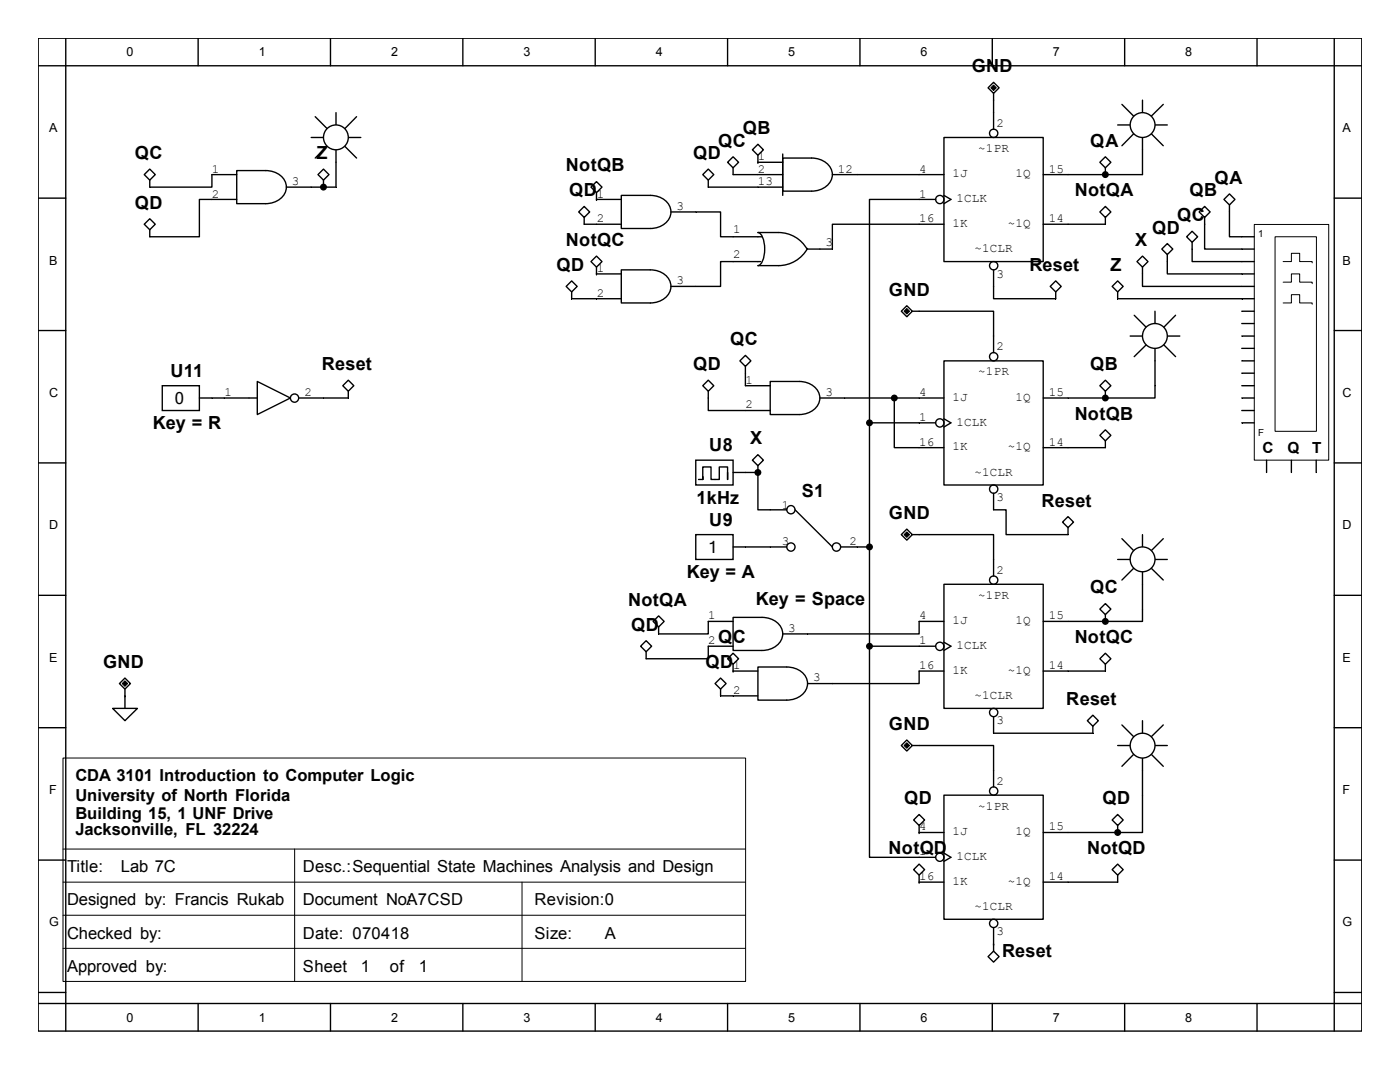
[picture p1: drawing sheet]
<svg xmlns="http://www.w3.org/2000/svg" width="279mm" height="216mm" viewBox="0 0 279 216" stroke-linecap="round" stroke-linejoin="round" font-family="sans-serif">
<g fill="none" stroke="#000" stroke-width=".28">
<path d="M7.6 7.6h264.2v198.1h-264.2zM7.6 13.1h264.2M13.1 7.6v198.1M39.5 7.6v5.5M66 7.6v5.5M92.4 7.6v5.5M118.8 7.6v5.5M145.2 7.6v5.5M171.6 7.6v5.5M198 7.6v5.5M224.5 7.6v5.5M228 20v2.5"/>
<path d="M250.9 7.6v5.5M266.3 7.6v198.1M7.6 39.5h5.5M151.3 34.8h4.9M151.3 32.4h4.9M151.3 37.3h4.9M156.2 31.5h5.8a3.8 3.8 0 0 1 4.1 3.3 3.8 3.8 0 0 1-4.1 3.3h-5.8zM156.2 30.7v8.3M166.1 34.8h5M183.4 34.8h5M183.4 39.8h3.3M188.4 27.4h19.8v24.8h-19.8z"/>
<path d="M188.4 39l1.4 .8-1.4 .8M198.3 22.5v3.3M208.2 34.8h4.9M223.1 24.9h2.5M223.9 20.8l2.5 2.5M226.4 26.6l-2.5 2.5M228 27.4v2.5M229.7 26.6l2.5 2.5M230.5 24.9h2.5M232.2 20.8l-2.5 2.5M266.3 39.5h5.5M183.4 44.7h5"/>
<path d="M198.3 53.8v3.3M208.2 44.7h4.9M7.6 66h5.5M183.4 79.4h5M188.4 72h19.8v24.8h-19.8zM198.3 67.1v3.3M208.2 79.4h4.9M266.3 66h5.5M7.6 92.4h5.5M183.4 89.3h5M183.4 84.4h3.3M188.4 83.6l1.4 .8-1.4 .8"/>
<path d="M198.3 98.4v3.3M208.2 89.3h4.9M266.3 92.4h5.5M7.6 118.8h5.5M188.4 116.6h19.8v24.8h-19.8zM198.3 111.6v3.3M266.3 118.8h5.5M183.4 124h5M183.4 133.9h5M183.4 128.9h3.3M188.4 128.1l1.4 .8-1.4 .9M208.2 124h4.9"/>
<path d="M208.2 133.9h4.9M7.6 145.2h5.5M188.4 158.7h19.8v24.7h-19.8zM198.3 143v3.3M198.3 153.7v3.3M266.3 145.2h5.5M7.6 171.6h5.5M183.4 166.1h5M183.4 176h5M183.4 171.1h3.3M188.4 170.2l1.4 .9-1.4 .8M208.2 166.1h4.9"/>
<path d="M208.2 176h4.9M266.3 171.6h5.5M7.6 198h5.5M198.3 185.1v3.3M266.3 198h5.5M7.6 200.2h264.2M39.5 200.2v5.5M66 200.2v5.5M92.4 200.2v5.5M118.8 200.2v5.5M145.2 200.2v5.5M171.6 200.2v5.5"/>
<path d="M198 200.2v5.5M224.5 200.2v5.5M250.9 200.2v5.5"/>
<circle cx="187.6" cy="39.8" r=".82"/>
<circle cx="198.3" cy="26.6" r=".83"/>
<circle cx="198.3" cy="53" r=".83"/>
<circle cx="198.3" cy="71.2" r=".83"/>
<circle cx="187.6" cy="84.4" r=".82"/>
<circle cx="198.3" cy="97.6" r=".83"/>
<circle cx="198.3" cy="115.8" r=".83"/>
<circle cx="187.6" cy="129" r=".82"/>
<circle cx="198.3" cy="142.2" r=".83"/>
<circle cx="198.3" cy="157.8" r=".83"/>
<circle cx="187.6" cy="171" r=".82"/>
<circle cx="198.3" cy="184.3" r=".83"/>
</g>
<path d="M12.6 151.3h136.2v44.5h-136.2zM12.6 169.4h136.2M12.6 176h136.2M58.8 169.4v26.4M104.2 176v19.8M12.6 182.6h136.2M12.6 189.2h136.2" fill="none" stroke="#000" stroke-width=".2"/>
<circle cx="228" cy="24.9" r="2.48" fill="#fff"/>
<g fill="none" stroke="#000" stroke-width=".28">
<path d="M228 29.9v4.9M225.6 67.1h2.4M226.4 62.9l2.5 2.5M228.9 68.7l-2.5 2.5M230.5 62.1v2.5M230.5 69.5v2.5M232.2 68.7l2.4 2.5M233 67.1h2.5M234.6 62.9l-2.4 2.5"/>
<circle cx="228" cy="24.9" r="2.48"/>
</g>
<circle cx="230.5" cy="67" r="2.48" fill="#fff"/>
<g fill="none" stroke="#000" stroke-width=".28">
<path d="M230.5 72v5M223.1 111.6h2.5M223.9 107.5l2.5 2.5M226.4 113.3l-2.5 2.4M228 106.7v2.4M228 114.1v2.5M229.7 113.3l2.5 2.4M230.5 111.6h2.5M232.2 107.5l-2.5 2.5"/>
<circle cx="230.5" cy="67" r="2.48"/>
</g>
<circle cx="228" cy="111.6" r="2.48" fill="#fff"/>
<g fill="none" stroke="#000" stroke-width=".28">
<path d="M228 116.6v4.9M223.1 148.8h2.5M223.9 144.7l2.5 2.4M226.4 150.4l-2.5 2.5M228 143.8v2.5M228 151.3v2.4M229.7 150.4l2.5 2.5M230.5 148.8h2.5M232.2 144.7l-2.5 2.4"/>
<circle cx="228" cy="111.6" r="2.48"/>
</g>
<circle cx="228" cy="148.8" r="2.48" fill="#fff"/>
<g fill="none" stroke="#000" stroke-width=".28">
<path d="M197.2 17.5l1.1-1.1 1.1 1.1-1.1 1.1zM198.3 18.6v3.9M28.8 34.8l1.1-1.1 1.1 1.1-1.1 1.1zM47.2 34h5.8a3.8 3.8 0 0 1 4.1 3.3 3.8 3.8 0 0 1-4.1 3.3h-5.8zM47.2 34.8h-4.9v2.5h-12.4v-1.4M47.2 39.8h-7.4v7.4h-9.9v-1.4M57.1 37.3h5M62.1 27.4h2.5M62.9 23.3l2.5 2.5M65.4 29.1l-2.5 2.4M67.1 22.5v2.4M67.1 29.9v2.5"/>
<path d="M68.7 29.1l2.5 2.4M69.5 27.4h2.5M71.2 23.3l-2.5 2.5M119 39.8h5M124 39h5.8a3.8 3.8 0 0 1 4.1 3.3 3.8 3.8 0 0 1-4.1 3.3h-5.8zM213.1 34.8h14.9M219.5 32.4l1.1-1.1 1.1 1.1-1.1 1.1zM220.6 34.8h.1M220.6 33.5v1.3M28.8 44.7l1.1-1.1 1.1 1.1-1.1 1.1zM119 44.7h5M119 54.7h5"/>
<path d="M119 59.6h5M124 53.8h5.8a3.8 3.8 0 0 1 4.1 3.3 3.8 3.8 0 0 1-4.1 3.4h-5.8zM133.9 42.3h9.9v4.9h8.3M151.8 52.2h-8v4.9h-9.9M161.2 49.6a6.6 6.6 0 0 1-5.8 3.4h-4.1a2.55 2.55 0 0 0 1.3-2.5v-1.6a2.55 2.55 0 0 0-1.3-2.5h4.1a6.5 6.5 0 0 1 5.7 3.3M161.2 49.7h4.9M219.5 42.3l1.1-1.1 1.1 1.1-1.1 1.1zM220.6 43.4v1.3h-7.5M148.8 77h4.9M153.7 76.1h5.8a3.8 3.8 0 0 1 4.1 3.3 3.8 3.8 0 0 1-4.1 3.3h-5.8zM163.6 79.4h5M181 61l1.1 1.1-1.1 1.1-1.1-1.1z"/>
<path d="M182.1 62.1h1.3M213.1 79.4h7.5M219.5 77l1.1-1.1 1.1 1.1-1.1 1.1zM220.6 79.4h.1M220.6 78.1v1.3M230.5 77v2.4h-9.9M138.9 91.8h7.4v5h-7.4zM139.4 95.7h.9M145.2 94.3v1.4v-2.5h-1.6v2.5h-1.7v-2.5h-1.6v2.5v-.6M146.3 94.3h2.5M148.8 81.9h4.9M219.5 86.9l1.1-1.1 1.1 1.1-1.1 1.1z"/>
<path d="M220.6 88v1.3h-7.5M138.9 106.7h7.4v4.9h-7.4zM146.3 109.1h10.7M153.7 101.7h3.3M158.7 101.7l7.4 7.4M167.8 109.1h3.3M181 105.6l1.1 1.1-1.1 1.1-1.1-1.1zM182.1 106.7h1.3M23.8 136.4l1.1-1.1 1.1 1.1-1.1 1.1zM24.9 138.9h.1M24.9 137.5v3.9M141.4 124h4.9"/>
<path d="M141.4 128.9h4.9M146.3 123.2h5.8a3.8 3.8 0 0 1 4.1 3.3 3.8 3.8 0 0 1-4.1 3.3h-5.8zM156.2 126.5h5M213.1 124h7.5M219.5 121.5l1.1-1.1 1.1 1.1-1.1 1.1zM219.5 131.4l1.1-1.1 1.1 1.1-1.1 1.1zM220.6 124h.1M220.6 122.6v1.4M220.6 132.5v1.4h-7.5M228 121.5v2.5h-7.4M22.5 141.4h4.9l-2.5 2.4zM181 147.7l1.1 1.1-1.1 1.1-1.1-1.1z"/>
<path d="M182.1 148.8h1.3M228 153.7v12.4h-4.9M213.1 166.1h10M222 163.6l1.1-1.1 1.1 1.1-1.1 1.1zM222 173.5l1.1-1.1 1.1 1.1-1.1 1.1zM223.1 166.1h.1M223.1 164.7v1.4M223.1 174.6v1.4h-10M197.2 190.9l1.1-1.1 1.1 1.1-1.1 1.1zM198.3 188.4h.1M198.3 188.4v1.4"/>
<circle cx="220.6" cy="34.8" r=".55"/>
<circle cx="220.6" cy="79.4" r=".55"/>
<circle cx="157.8" cy="109.2" r=".82"/>
<circle cx="157.8" cy="101.7" r=".82"/>
<circle cx="166.9" cy="109.2" r=".83"/>
<circle cx="220.6" cy="124" r=".55"/>
<circle cx="228" cy="148.8" r="2.48"/>
<circle cx="223.1" cy="166.1" r=".55"/>
</g>
<g fill="#000">
<path d="M197.7 17.5l.6-.5 .5 .5-.5 .6z" fill-rule="evenodd"/>
<path d="M180.4 62.1l.6-.5 .5 .5-.5 .6z" fill-rule="evenodd"/>
<path d="M181 106.1l.5 .6-.5 .5-.6-.5z" fill-rule="evenodd"/>
<path d="M24.4 136.4l.5-.6 .6 .6-.6 .5z" fill-rule="evenodd"/>
<path d="M181 148.2l.5 .6-.5 .5-.6-.5z" fill-rule="evenodd"/>
<circle cx="220.6" cy="34.8" r=".55"/>
<circle cx="220.6" cy="79.4" r=".55"/>
<circle cx="220.6" cy="124" r=".55"/>
<circle cx="223.1" cy="166.1" r=".55"/>
</g>
<path d="M197.7 17.5l.6-.5 .5 .5-.5 .6zM180.4 62.1l.6-.5 .5 .5-.5 .6zM181 106.1l.5 .6-.5 .5-.6-.5zM24.4 136.4l.5-.6 .6 .6-.6 .5zM181 148.2l.5 .6-.5 .5-.6-.5z" fill="none" stroke="#000" stroke-width=".2"/>
<circle cx="67" cy="27.4" r="2.48" fill="#fff"/>
<g fill="none" stroke="#000" stroke-width=".28">
<path d="M67.1 32.4v4.9"/>
<circle cx="67" cy="27.4" r="2.48"/>
</g>
<path d="M250.4 44.8h14.8v47h-14.8z" fill="#fff"/>
<path d="M250.3 44.8h14.9v47h-14.9z" fill="none" stroke="#000" stroke-width=".2"/>
<path d="M254.5 47.3h8.2v38.8h-8.2z" fill="#fff"/>
<path d="M254.5 47.2h8.2v38.9h-8.2zM256.1 52.2h1.6v-1.7h1.7v1.7h2.5v.3M256.1 56.3h1.6v-1.6h1.7v1.6h2.5v.3M256.1 60.5h1.6v-1.7h1.7v1.7h2.5v.2" fill="none" stroke="#000" stroke-width=".2"/>
<g fill="none" stroke="#000" stroke-width=".28">
<path d="M62.1 37.3h5M64.6 33.7l1.1 1.1-1.1 1.1-1.1-1.1zM64.6 37.3h.1M64.6 35.9v1.4M119 36.2l1.1 1.1-1.1 1.1-1.1-1.1zM119 39.8h.1M119 38.4v1.4M140.3 34.8l1.1-1.1 1.1 1.1-1.1 1.1zM141.4 35.9v1.4h9.9M145.2 32.4l1.1-1.1 1.1 1.1-1.1 1.1zM146.3 33.5v1.3h5M150.2 29.9l1.1-1.1 1.1 1.1-1.1 1.1z"/>
<path d="M151.3 32.4h.1M151.3 31v1.4M171.1 34.8h12.3M183.4 39.8h-9.9v44.6M244.3 39.8l1.1-1.1 1.1 1.1-1.1 1.1zM113 57.1l1.1-1.1 1.1 1.1-1.1 1.2zM114.1 58.3v1.3h4.9M116.6 41.2l1.1 1.1-1.1 1.1-1.1-1.1zM116.6 43.4v1.3h2.4M119 51.1l1.1 1.1-1.1 1.1-1.1-1.1zM119 54.7h.1M119 53.3v1.4"/>
<path d="M183.4 44.7h-17.3v5M198.3 57.1v2.5h12.4v-1.3M209.6 57.1l1.1-1.1 1.1 1.1-1.1 1.2zM222 57.1l1.1-1.1 1.1 1.1-1.1 1.2zM223.1 58.3v1.3h27.2M226.9 52.2l1.1-1.1 1.1 1.1-1.1 1.1zM228 53.3v3.8h22.3M231.9 49.7l1.1-1.1 1.1 1.1-1.1 1.1zM233 50.8v3.9h17.3M236.8 47.2l1.1-1.1 1.1 1.1-1.1 1.1zM237.9 48.3v3.9h12.4M239.3 42.3l1.1-1.1 1.1 1.1-1.1 1.1z"/>
<path d="M240.4 43.4v6.3h9.9M245.4 40.9v6.3h4.9M32.4 77h7.4v4.9h-7.4zM39.8 79.4h11.6M51.4 76.1l6.6 3.3-6.6 3.3zM68.4 77l1.1-1.1 1.1 1.1-1.1 1.1zM69.5 78.1v1.3h-9.9M140.3 77l1.1-1.1 1.1 1.1-1.1 1.1zM141.4 78.1v3.8h7.4M147.7 72l1.1-1.1 1.1 1.1-1.1 1.1zM148.8 73.1v3.9M168.6 79.4h14.8"/>
<path d="M178.5 79.4v9.9h4.9M183.4 62.1h14.9v5M247.8 62.1h2.5M247.8 64.6h2.5M247.8 67.1h2.5M247.8 69.5h2.5M247.8 72h2.5M247.8 74.5h2.5M247.8 77h2.5M247.8 79.4h2.5M148.8 94.3h2.5M150.2 91.8l1.1-1.1 1.1 1.1-1.1 1.1z"/>
<path d="M151.3 94.3v7.4h2.4M151.3 94.3h.1M151.3 92.9v1.4M173.5 84.4h9.9M173.5 84.4v44.5M247.8 81.9h2.5M247.8 84.4h2.5M252.8 91.8v2.5M257.7 91.8v2.5M262.7 91.8v2.5M171.1 109.1h2.4M183.4 106.7h14.9v4.9"/>
<path d="M198.3 101.7h2.5v5h12.3v-1.4M212 104.2l1.1-1.1 1.1 1.1-1.1 1.1zM127.8 128.9l1.1-1.1 1.1 1.1-1.1 1.1zM130.3 124l1.1-1.1 1.1 1.1-1.1 1.1zM141.4 124v2.5h-10v-1.4M141.4 128.9v2.5h-12.5v-1.4M142.7 136.4l1.1-1.1 1.1 1.1-1.1 1.1zM143.8 137.5v1.4h7.5M145.2 131.4l1.1-1.1 1.1 1.1-1.1 1.1zM146.3 133.9h.1M146.3 132.5v1.4M146.3 133.9h5"/>
<path d="M151.3 133.1h5.7a3.8 3.8 0 0 1 4.2 3.3 3.8 3.8 0 0 1-4.2 3.3h-5.7zM173.5 128.9v42.2h9.9M173.5 128.9h9.9M183.4 124v2.5h-22.2M183.4 133.9v2.5h-22.2M183.4 148.8h14.9v4.9M217 143.8l1.1-1.1 1.1 1.1-1.1 1.1zM218.1 144.9v1.4h-19.8M182.3 163.6l1.1-1.1 1.1 1.1-1.1 1.1zM182.3 173.5l1.1-1.1 1.1 1.1-1.1 1.1zM183.4 166.1h.1M183.4 176h.1"/>
<path d="M183.4 164.7v1.4M183.4 174.6v1.4"/>
<circle cx="64.6" cy="37.3" r=".55"/>
<circle cx="58.8" cy="79.4" r=".82"/>
<circle cx="178.5" cy="79.4" r=".55"/>
<circle cx="151.3" cy="94.3" r=".55"/>
<circle cx="173.5" cy="84.4" r=".55"/>
<circle cx="173.5" cy="109.1" r=".55"/>
<circle cx="173.5" cy="128.9" r=".55"/>
</g>
<g fill="#000">
<circle cx="64.6" cy="37.3" r=".55"/>
<circle cx="178.5" cy="79.4" r=".55"/>
<circle cx="151.3" cy="94.3" r=".55"/>
<circle cx="173.5" cy="84.4" r=".55"/>
<circle cx="173.5" cy="109.1" r=".55"/>
<circle cx="173.5" cy="128.9" r=".55"/>
</g>
<g font-size="3.6">
<text x="193.9" y="14.4">GND</text>
<text x="143.3" y="29.3">QC</text>
<text x="148.3" y="26.8">QB</text>
<text x="217.6" y="29.3">QA</text>
<text x="26.9" y="31.7">QC</text>
<text x="63.2" y="31.7">Z</text>
<text x="112.9" y="34.2">NotQB</text>
<text x="138.3" y="31.7">QD</text>
<text x="26.9" y="41.7">QD</text>
<text x="113.6" y="39.2">QD</text>
<text x="214.5" y="39.2">NotQA</text>
<text x="237.4" y="39.2">QB</text>
<text x="242.4" y="36.7">QA</text>
<text x="230" y="46.6">QD</text>
<text x="234.9" y="44.1">QC</text>
<text x="112.9" y="49.1">NotQC</text>
<text x="226.5" y="49.1">X</text>
<text x="111.1" y="54">QD</text>
<text x="177.4" y="59">GND</text>
<text x="205.4" y="54">Reset</text>
<text x="221.7" y="54">Z</text>
<text x="145.8" y="68.9">QC</text>
<text x="34" y="75.2">U11</text>
<text x="64.2" y="73.8">Reset</text>
<text x="138.3" y="73.8">QD</text>
<text x="217.6" y="73.8">QB</text>
<text x="214.5" y="83.7">NotQB</text>
<text x="30.5" y="85.7">Key = R</text>
<text x="149.7" y="88.7">X</text>
<text x="141.5" y="90.1">U8</text>
<text x="139" y="100.5">1kHz</text>
<text x="160" y="99.1">S1</text>
<text x="207.9" y="101.1">Reset</text>
<text x="141.5" y="104.9">U9</text>
<text x="177.4" y="103.5">GND</text>
<text x="137.1" y="115.4">Key = A</text>
<text x="217.6" y="118.4">QC</text>
<text x="125.3" y="120.9">NotQA</text>
<text x="125.9" y="125.9">QD</text>
<text x="150.8" y="120.6">Key = Space</text>
<text x="143.3" y="128.3">QC</text>
<text x="214.5" y="128.3">NotQC</text>
<text x="20.6" y="133.3">GND</text>
<text x="140.8" y="133.3">QD</text>
<text x="212.8" y="140.7">Reset</text>
<text x="177.4" y="145.7">GND</text>
<text x="180.4" y="160.5">QD</text>
<text x="220" y="160.5">QD</text>
<text x="177.3" y="170.4">NotQD</text>
<text x="217" y="170.4">NotQD</text>
<text x="200" y="191.1">Reset</text>
</g>
<g font-size="3.3">
<text x="34.9" y="80.6">0</text>
<text x="141.4" y="110.3">1</text>
<text x="15.1" y="155.9">CDA 3101 Introduction to Computer Logic</text>
<text x="15.1" y="159.8">University of North Florida</text>
<text x="15.1" y="163.3">Building 15, 1 UNF Drive</text>
<text x="15.1" y="166.6">Jacksonville, FL 32224</text>
<text x="13.4" y="174.1">Title:</text>
<text x="24.1" y="174.1">Lab 7C</text>
<text x="60.5" y="174.1">Desc.:Sequential State Machines Analysis and Design</text>
<text x="13.4" y="180.7">Designed by: Francis Rukab</text>
<text x="60.5" y="180.7">Document No:A7CSD</text>
<text x="106.7" y="180.7">Revision:0</text>
<text x="13.4" y="187.3">Checked by:</text>
<text x="60.5" y="187.3">Date: 070418</text>
<text x="106.7" y="187.3">Size:</text>
<text x="120.7" y="187.3">A</text>
<text x="13.4" y="193.9">Approved by:</text>
<text x="60.5" y="193.9">Sheet</text>
<text x="72" y="193.9">1</text>
<text x="77.8" y="193.9">of</text>
<text x="83.6" y="193.9">1</text>
</g>
<g font-size="3">
<text x="252" y="90.5">C</text>
<text x="256.9" y="90.5">Q</text>
<text x="261.9" y="90.5">T</text>
</g>
<g font-size="2.5">
<text x="25.2" y="11.2">0</text>
<text x="51.6" y="11.2">1</text>
<text x="78.1" y="11.2">2</text>
<text x="104.5" y="11.2">3</text>
<text x="130.9" y="11.2">4</text>
<text x="157.3" y="11.2">5</text>
<text x="183.7" y="11.2">6</text>
<text x="210.1" y="11.2">7</text>
<text x="236.6" y="11.2">8</text>
<text x="9.8" y="26.4">A</text>
<text x="198.9" y="25.4">2</text>
<text x="267.9" y="26.4">A</text>
<text x="42.3" y="34.5">1</text>
<text x="151.3" y="32">1</text>
<text x="151.3" y="34.5">2</text>
<text x="167.2" y="34.5">12</text>
<text x="183.5" y="34.5">4</text>
<text x="190.1" y="35.4">1J</text>
<text x="195.2" y="30.3">~1PR</text>
<text x="202.7" y="35.4">1Q</text>
<text x="209.3" y="34.5">15</text>
<text x="42.3" y="39.4">2</text>
<text x="58.3" y="36.9">3</text>
<text x="119.1" y="39.4">1</text>
<text x="135" y="41.9">3</text>
<text x="151.3" y="36.9">13</text>
<text x="183.5" y="39.4">1</text>
<text x="190.9" y="40.3">1CLK</text>
<text x="119.1" y="44.4">2</text>
<text x="146.3" y="46.6">1</text>
<text x="183.5" y="44.4">16</text>
<text x="190.1" y="45.3">1K</text>
<text x="201.2" y="45.3">~1Q</text>
<text x="209.3" y="44.4">14</text>
<text x="9.8" y="52.8">B</text>
<text x="146.3" y="51.5">2</text>
<text x="164.8" y="49">3</text>
<text x="194.5" y="50.3">~1CLR</text>
<text x="267.9" y="52.8">B</text>
<text x="119.1" y="54.3">1</text>
<text x="119.1" y="59.2">2</text>
<text x="135" y="56.7">3</text>
<text x="198.9" y="55.4">3</text>
<text x="198.9" y="69.9">2</text>
<text x="148.8" y="76.5">1</text>
<text x="195.2" y="74.9">~1PR</text>
<text x="9.8" y="79.2">C</text>
<text x="44.8" y="79">1</text>
<text x="60.7" y="79">2</text>
<text x="148.8" y="81.5">2</text>
<text x="164.8" y="79">3</text>
<text x="183.5" y="79">4</text>
<text x="183.5" y="84">1</text>
<text x="190.1" y="80">1J</text>
<text x="202.7" y="80">1Q</text>
<text x="209.3" y="79">15</text>
<text x="267.9" y="79.2">C</text>
<text x="183.5" y="88.9">16</text>
<text x="190.1" y="89.9">1K</text>
<text x="190.9" y="84.9">1CLK</text>
<text x="201.2" y="89.9">~1Q</text>
<text x="209.3" y="88.9">14</text>
<text x="194.5" y="94.9">~1CLR</text>
<text x="156" y="101.6">1</text>
<text x="198.9" y="99.9">3</text>
<text x="9.8" y="105.6">D</text>
<text x="267.9" y="105.6">D</text>
<text x="156" y="108.8">3</text>
<text x="169.5" y="108.8">2</text>
<text x="195.2" y="119.5">~1PR</text>
<text x="198.9" y="114.5">2</text>
<text x="141.4" y="123.6">1</text>
<text x="183.5" y="123.6">4</text>
<text x="190.1" y="124.5">1J</text>
<text x="202.7" y="124.5">1Q</text>
<text x="209.3" y="123.6">15</text>
<text x="141.4" y="128.6">2</text>
<text x="157.3" y="126.1">3</text>
<text x="183.5" y="128.6">1</text>
<text x="190.9" y="129.5">1CLK</text>
<text x="9.8" y="132">E</text>
<text x="146.3" y="133.5">1</text>
<text x="162.3" y="136">3</text>
<text x="183.5" y="133.5">16</text>
<text x="190.1" y="134.5">1K</text>
<text x="201.2" y="134.5">~1Q</text>
<text x="209.3" y="133.5">14</text>
<text x="267.9" y="132">E</text>
<text x="146.3" y="138.5">2</text>
<text x="194.5" y="139.5">~1CLR</text>
<text x="198.9" y="144.5">3</text>
<text x="9.8" y="158.5">F</text>
<text x="195.2" y="161.6">~1PR</text>
<text x="198.9" y="156.6">2</text>
<text x="267.9" y="158.5">F</text>
<text x="183.5" y="165.7">4</text>
<text x="190.1" y="166.6">1J</text>
<text x="202.7" y="166.6">1Q</text>
<text x="209.3" y="165.7">15</text>
<text x="183.5" y="170.6">1</text>
<text x="190.9" y="171.6">1CLK</text>
<text x="183.5" y="175.6">16</text>
<text x="190.1" y="176.5">1K</text>
<text x="201.2" y="176.5">~1Q</text>
<text x="209.3" y="175.6">14</text>
<text x="9.8" y="184.9">G</text>
<text x="194.5" y="181.6">~1CLR</text>
<text x="267.9" y="184.9">G</text>
<text x="198.9" y="186.6">3</text>
<text x="25.2" y="203.8">0</text>
<text x="51.6" y="203.8">1</text>
<text x="78.1" y="203.8">2</text>
<text x="104.5" y="203.8">3</text>
<text x="130.9" y="203.8">4</text>
<text x="157.3" y="203.8">5</text>
<text x="183.7" y="203.8">6</text>
<text x="210.1" y="203.8">7</text>
<text x="236.6" y="203.8">8</text>
</g>
<g font-size="1.9">
<text x="251.1" y="47.3">1</text>
<text x="251.1" y="87">F</text>
</g>
</svg>
